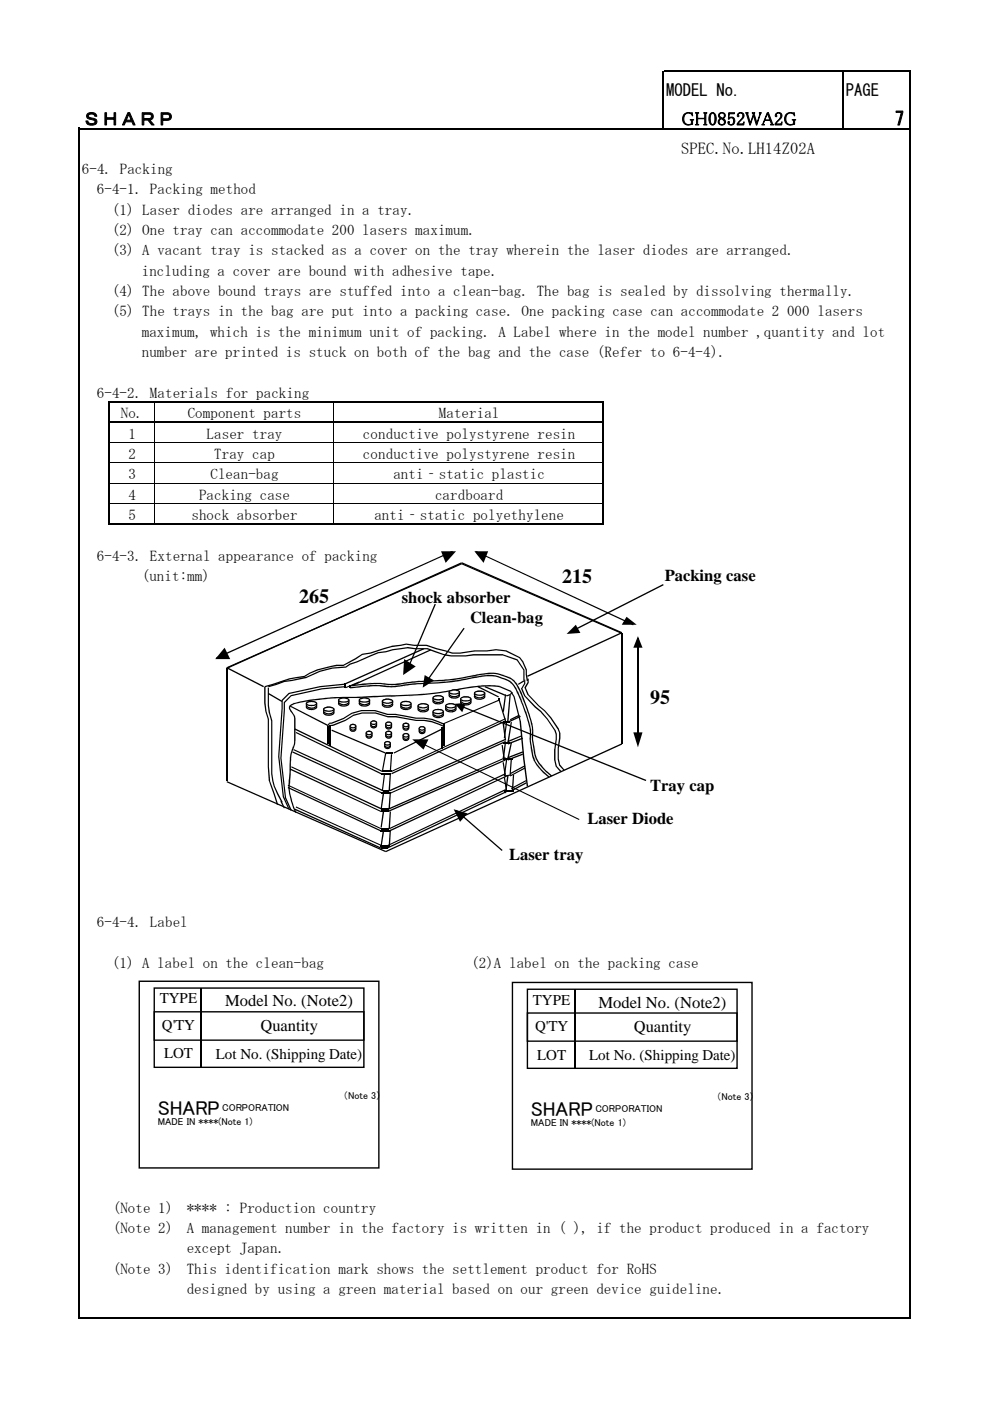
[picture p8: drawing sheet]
<svg xmlns="http://www.w3.org/2000/svg" width="210mm" height="297mm" viewBox="0 0 210 297" stroke-linecap="round" stroke-linejoin="round" font-family="sans-serif">
<path d="M23.3 93.8h104.4M23.3 98.1h104.4M32.7 85.3v4M32.7 89.6v21.3M70.8 85.3v4M70.8 89.6v21.3M23.3 102.4h104.4M23.3 106.7h104.4" fill="none" stroke="#000" stroke-width=".21"/>
<path d="M140.6 15v12.4M140.8 15.2h52.2M178.7 15.3v12.1M192.9 15.3v264.3M16.8 27.1v252.5M16.9 27.3h176.1M23.1 85v26.2M23.3 85.1h104.8M23.3 89.4h104.8M127.9 85.3v25.9M23.3 111h104.8M16.9 279.4h176.1" fill="none" stroke="#000" stroke-width=".34"/>
<g fill="#000">
<path d="M45.8 139.4l50.1-22.6 .1 .2-50 22.6zM48 141.5l49.8-22.1 .2 .2-49.9 22.1zM48 141.6l49.8-22.4 .2 .3-49.9 22.3zM98 119.4l33.7 14.7-.2 .2-33.7-14.7zM98 119.2l33.9 14.8-.1 .3-33.9-14.8zM100.9 116.8l33.4 15.5-.1 .3-33.4-15.6zM72.9 144.9l16.9-7.5 .1 .3-16.8 7.5zM74.7 145.2l16.6-7.5 .1 .2-16.6 7.6zM92.2 128l.2 .1-5.4 12.7-.2-.1zM98.3 133.1l.2 .2-8.5 12.1-.3-.2zM111.8 143.3l20-9.3 .1 .3-20 9.2zM121 133.8l19.6-10 .1 .3-19.5 9.9z"/>
<path d="M48.4 141.6l7.6 3.9-.2 .2-7.5-3.9zM56.1 145.5l5.2-1.7 3.1-.5 1.2-.7a16.4 16.4 0 0 1 7.2-1.7l4-2.3 1.7-.3 2.8-.9a10.5 10.5 0 0 1 3.6-.7l1.2-.3a14.6 14.6 0 0 0 4.3 .3l5.5 1.6h1.6l3.1-.4h2.7a8.2 8.2 0 0 1 4 0l3 1.5a6 6 0 0 1 1.4 2.6l.3 2.4h-.3l-.2-2.4-.7-1.5-.7-1-2.8-1.4-2.1-.2-1.9 .2h-2.7l-3 .5a5.1 5.1 0 0 1-3.2-.5l-4-1.2h-2.6l-1.7-.2a28.9 28.9 0 0 0-7.6 1.9l-1.6 .2-1.4 1-2.7 1.4h-1.4l-1.2 .2-2.8 .8-1.7 .6a4.1 4.1 0 0 1-2.9 1l-1.4 .3-5.2 1.6zM56 145.6h.3v3.4l.2 1.8 .5 1.6v10.2l.2 2.9 1.8 5.1h-.3l-1.7-5-.2-3v-10.1a16.2 16.2 0 0 1-.8-6.9zM56.9 145.5l1.6-.5a7.5 7.5 0 0 1 3.3-.9l3.1-.6 2.9-1.3a15.7 15.7 0 0 1 5.5-.9l.9-.6 1.4-.5 2.9-1.3a6.6 6.6 0 0 1 3.3-.9 15.4 15.4 0 0 1 4.6-.8l1.7 .2a6.2 6.2 0 0 1 4.3 .6l1.9 .7 1.3 .2h3.1l1.7-.2h2.6a10.4 10.4 0 0 1 6.7 1.1l1.5 2.2v2.3h-.2v-2.1l-1.4-2.2-3.1-1.1-6.1 .1a14.8 14.8 0 0 1-6.3-.1l-3.5-1.2h-2.6l-1.6-.2-6.2 1-4.5 2-1.4 .4-.9 .7-3 .2-2.5 .7a16.2 16.2 0 0 1-7.7 2.1l-3.3 1.1zM56.8 145.8h.2v3.8l.7 3.2v11.2l.5 2.5 1.7 3.6-.2 .1-1.7-3.5a11.7 11.7 0 0 1-.5-4.1v-9.7a16.7 16.7 0 0 1-.7-7.1zM56.9 146.9l3 1.7-.2 .2-2.9-1.6zM61.6 149.6l8 4.1-.1 .3-8-4.2zM62.1 159.3l19 8.8-.1 .2-19-8.7zM62.3 158.8l19.1 8.8-.2 .2-19-8.8zM62.6 154.4l18.5 9-.1 .3-18.6-9zM62.8 155.2l18.1 8.7-.1 .3-18.1-8.8zM69.8 153.2h.5l2.6-1.1a8.9 8.9 0 0 1 9.3-.8h1.7l4.3 .8a10.7 10.7 0 0 1 6.1 1.4l-.1 .2-2.6-1-1.7-.3h-1.7l-4.3-.8a7.8 7.8 0 0 1-4.4-.8h-2.9l-1.9 .5a12.6 12.6 0 0 1-4.3 2.2h-.6z"/>
<path d="M74.2 145.7l1.5-.2a28.5 28.5 0 0 1 7.7 0l1.2-.2a57.2 57.2 0 0 1 9.3-.7l2.9-.4 3.3-.6a10.8 10.8 0 0 1 7.3 .4 4.7 4.7 0 0 1 2.6 3 29.7 29.7 0 0 1 2.6 8.4l.1 2.5a7.5 7.5 0 0 0 2.6 5.7l1.2 1.1-.1 .2a8.4 8.4 0 0 1-4-7l-.1-.7a11.5 11.5 0 0 0-1.1-6.3l-1.5-3.8a4.7 4.7 0 0 0-3.7-3.3 11.2 11.2 0 0 0-5.9 0 68.5 68.5 0 0 1-12.8 1.4 20.9 20.9 0 0 1-6.7 .3l-3.4 .1-2.9 .4zM74.5 145.2l1.4-.1a25.7 25.7 0 0 1 7.3-.1l1.7-.1a57.2 57.2 0 0 1 9.3-.8l2.9-.3 3.4-.7a10.1 10.1 0 0 1 8 .7l.1 .1a9.6 9.6 0 0 1 2.7 4.8l.8 2.2a12.4 12.4 0 0 1 1 6.2l.1 .4a8.2 8.2 0 0 0 3.9 6.9l-.2 .2a8.2 8.2 0 0 1-3.9-6.5l-.2-1.3a11 11 0 0 0-1-5.8l-2-5.2a4.3 4.3 0 0 0-3.4-2.5 10 10 0 0 0-5.4 0 64.3 64.3 0 0 1-12.9 1.4h-.5a23.2 23.2 0 0 1-5.9 .5l-2.3-.2-4.9 .5zM88.2 156.9l34.7 16.8-.1 .2-34.7-16.8zM101.4 145.5l4.4 2.2-.1 .2-4.4-2.2zM102.8 145.5l4.7 1.9-.1 .3-4.7-2zM94.2 153.2l11.5-4.8 .1 .2-11.5 4.9zM106 145.5l2.3 .9 .8 1.3 1.3 5.2 .8 8 .8 5.8h-.3l-.8-5.8-.7-8-1.3-5.1-.7-1.2-2.3-.9zM83 163.9l24.1-11.2 .1 .3-24.1 11.2zM83 163.4l24.1-11.1 .1 .2-24.1 11.2zM82.7 168.1l24.4-11 .1 .3-24.4 10.9zM82.5 167.6l24.6-11 .1 .3-24.6 10.9zM107.6 157.6l3.2-1.2 .1 .2-3.2 1.3z"/>
<path d="M107.6 153l2.7-1.2 .1 .2-2.7 1.2zM108.5 146.7l.3 .2-.6 .5-.1-.2zM109.8 145l1.2-.8 .2 .3-1.3 .7zM111.1 144.1h.3v.9l-.7 1.1v-.1l.6 1.4 2.3 2.4a15.2 15.2 0 0 1 4.1 4.9h.1a3.2 3.2 0 0 1 .3 2l-.3 2.1v2.4l.2 1.2 1 1-.2 .3a2.94 2.94 0 0 1-1.3-2.5 13.5 13.5 0 0 1 .3-4.5v-1l-.3-.8-1.5-2.4-1.3-1.5-1.3-1-2.3-2.4-.6-1.6 .6-1.1zM111.8 143.9h.3v.9l-.6 1.1v-.1l.6 1.4 2.2 2.4a14 14 0 0 1 4.5 5.8v1.1l-.3 2.1v2.4l.3 1.2 .9 1-.2 .2a2.98 2.98 0 0 1-1.3-2.4v-2.4l.4-3.2-.4-.8-1.5-2.3-1.3-1.5-1.3-1.1-2.3-2.3-.6-1.6 .6-1.1zM81.7 180.4l50.1-22.8 .1 .3-50.1 22.8zM48.1 165.6l33.7 14.8-.1 .3-33.7-14.8zM59.4 169.9l.3-.1 .7 1.5-.2 .1zM61.1 166.4l19.8 9.2-.1 .2-19.8-9.2zM61.1 166.8l19.8 9.3-.1 .2-19.8-9.2zM59.7 148.4l1.6-1.5 6.6-1.4 5.1-.6v.3l-5.1 .5-6.5 1.4-1.5 1.5v1.6l-.7 10.2 1 8.5 1.2 2.6-.2 .1-1.3-2.6-.9-8.6zM61.6 162.9l19.3 9.1-.1 .2-19.3-9z"/>
<path d="M60.2 148.8l1.5-1.4 6.5-1.5 5-.4 .1 .2-5.1 .5-6.4 1.4-1.4 1.5v-.2l-.7 11.8 1 8.5 1.1 2.5-.2 .2-1.2-2.7-1-8.5zM61.8 162.5l19.3 8.9-.1 .3-19.3-9zM62.6 171.4l18.3 8.3-.1 .3-18.4-8.3zM61.3 149.6l.5-.3a44.6 44.6 0 0 1 13.2-1.6l3.6-.1a111.7 111.7 0 0 0 16.5-1.2 35.4 35.4 0 0 1 10.4-1l.5 .1v.2a29.4 29.4 0 0 0-10.2 .9 85.7 85.7 0 0 1-15.6 1.2l-4.2 .2a52.4 52.4 0 0 0-13.9 1.4l-.6 .5v.3l.3 .5a3.8 3.8 0 0 1 .9 3.4 11.7 11.7 0 0 1-.9 6l-.2 4.2a12.1 12.1 0 0 0 1.3 8h-.3a13.2 13.2 0 0 1-1.2-8.5v-.9a10 10 0 0 1 .9-5.2l.1-5.6-.3-.5a2.25 2.25 0 0 1-.8-1.5zM62.8 171l18.3 8.2-.1 .3-18.3-8.3zM81.2 176.1l.2 .1-.5 3.2-.2-.1zM81.2 172l.2 .1-.5 3.4-.2-.1zM81.2 168.1l.2 .1-.5 3.4-.2-.1zM81.4 164h.3l-.5 3.7h-.3zM82.6 175.9h.3l-.2 3.7h-.3zM82.6 172l.3 .1-.2 3.6h-.3zM82.6 167.9h.3l-.2 3.4h-.3z"/>
<path d="M82.6 164h.3l-.2 3.7h-.3zM96.8 171.7l9.8 8.5-.2 .2-9.8-8.5zM82 179.7l25.1-11.9 .1 .3-25.1 11.9zM82.2 171.9l24.9-10.9 .1 .2-24.9 11zM82.5 175.6l24.6-11.7 .1 .3-24.6 11.6zM82 179.2l25.1-11.9 .1 .3-25.1 11.9zM82.2 171.4l24.9-10.9 .1 .2-24.9 11zM82.5 176.1l24.9-11.7 .1 .2-24.9 11.7zM107.6 160.5l3.2-1.2 .1 .3-3.2 1.2zM108.1 164.4l3.2-1.7 .1 .2-3.2 1.7zM108.3 167.6l3.2-1.7 .1 .2-3.1 1.7z"/>
<path d="M98.1 149.7l38.9 15.7-.1 .2-38.9-15.6zM96.4 149.2l2.4-.2-.8 2z"/>
<path d="M108.5 208.2h51.1v39.8h-51.1zM108.8 208.3v39.6l-.2-.2h50.8l-.1 .2v-39.6l.1 .1h-50.8z"/>
<path d="M111.7 209.6h44.7v17.1h-44.7zM111.8 209.9l.2-.2v16.8l-.2-.1h44.5l-.2 .1v-16.8l.2 .2z"/>
<path d="M111.7 214.6h44.7v6.3h-44.7zM111.8 214.9l.2-.1v5.9l-.2-.1h44.5l-.2 .1v-5.9l.2 .1z"/>
</g>
<path d="M131.8 134.4v23.3M121.9 209.7v16.8" fill="none" stroke="#000" stroke-width=".3"/>
<g fill="#000">
<path d="M93.5 116.9h3.2l-2.2 2.4zM100.6 116.9h2.9l-1 2.4zM47.6 137.3l1.2 2.4h-3.2zM120.1 134.4l2-1.9 1 1.7zM132.8 130.8l2.2 1.7h-3.2zM135.3 134.9l.9 2.4h-1.9zM85.7 139.7l2.4 1.6-2.6 1.8zM87.4 156.8h3.4l-1 2.1zM90 143.1l2 1.2-2.4 1.5zM134.3 155.3h1.9l-.9 3.2zM96.2 171.6l2.9 .9-1.6 1.7z"/>
<path d="M73.1 144.9h.3v.9h-.3z" fill-rule="evenodd"/>
<path d="M80.6 176.1h1.9v.2h-1.9z" fill-rule="evenodd"/>
<path d="M80.6 179.2h1.7v.3h-1.7z" fill-rule="evenodd"/>
<path d="M80.8 179.7h1.5v.3h-1.5z" fill-rule="evenodd"/>
<path d="M80.8 171.9h1.7v.3h-1.7z" fill-rule="evenodd"/>
<path d="M80.8 175.6h1.7v.3h-1.7z" fill-rule="evenodd"/>
<path d="M80.8 171.4h1.7v.3h-1.7z" fill-rule="evenodd"/>
<path d="M80.8 168h2v.3h-2z" fill-rule="evenodd"/>
<path d="M80.8 163.9h2v.3h-2z" fill-rule="evenodd"/>
<path d="M81.1 163.4h1.9v.3h-1.9z" fill-rule="evenodd"/>
<path d="M81.3 167.6h1.2v.2h-1.2z" fill-rule="evenodd"/>
</g>
<path d="M135.3 135.4v22.1M48.1 141.7v23.8M69.6 154.1v3.6M94.2 153.3v4.9" fill="none" stroke="#000" stroke-width=".25"/>
<path d="M91.9 151.3a1.45 1.45 0 0 1 2.1 .3 1.28 1.28 0 0 1-2.2 0z" fill-rule="evenodd" fill="#fff"/>
<path d="M91.8 151.3a1.44 1.44 0 0 1 2.3 .3 1.52 1.52 0 0 1-2.4 .2zM92.1 151.3l-.2 .3 .3 .2a1.7 1.7 0 0 0 1.4 0l.3-.2-.3-.3a1.7 1.7 0 0 0-1.4 0z" fill="#000"/>
<path d="M91.9 150.9a1.28 1.28 0 0 1 2.1 .2 1.17 1.17 0 0 1-1.1 .7 1.17 1.17 0 0 1-1.1-.7z" fill-rule="evenodd" fill="#fff"/>
<path d="M91.9 150.6a1.29 1.29 0 0 1 1.3-.3 1.29 1.29 0 0 1 .9 1 1.38 1.38 0 0 1-1.3 .7 1.38 1.38 0 0 1-1.1-.9zM92 150.9l.1 .6 .6 .2h.6l.6-.4-.2-.5-.6-.2-.8 .1z" fill="#000"/>
<path d="M91.9 150.7l1-.2a.97 .97 0 0 1 1.1 .4 1.59 1.59 0 0 1-2.2 0z" fill-rule="evenodd" fill="#fff"/>
<g fill="#000">
<path d="M81.7 159.6l.2 .1-.7 3.9-.3-.1zM70.4 154.7l11.4 4.9-.1 .2-11.4-4.9zM82.9 159.9h.2l-.2 3.7-.3-.1zM83.4 159.6l10.3-5.2 .1 .3-10.2 5.1zM106.6 153.4l.2-.1 .5 3.7h-.2zM105.6 148h.2l1.5 4.8-.2 .1zM107.1 147.2l.2 .1-.5 3.6h-.2zM107.1 157.2l.2 .1-.5 3.6h-.2zM107.3 152.9h.3l-.5 3.6h-.3zM107.4 147.4l.7-.2 .1 .2-.7 .3zM107.6 157.1l2.9-1.2 .2 .2-3 1.3zM108.3 153.1h.2l-.7 4.6h-.3z"/>
<path d="M108 147.3h.3l-.5 5.6h-.3zM108.1 152.5l2-1 .1 .3-2 .9zM106.3 158l.3-.1 .5 3.2-.3 .1zM106.6 161.6h.2l.5 3.2h-.2zM106.8 164.8h.3l.5 3.1h-.3zM107.3 160.9h.3l-.5 3.6h-.3zM107.5 164.5h.3l-.5 3.7-.2-.1zM107.6 161l3.2-1.2 .1 .2-3.2 1.2zM108.3 157.4l.2 .1-.7 3.4h-.3zM108.1 163.9l3.2-1.7 .1 .3-3.2 1.7zM108.3 160.9h.2l-.2 3.4h-.3zM107.1 164.4l1.3-.2v.2l-1.2 .2z"/>
<path d="M108.3 167.1l3.2-1.7 .1 .2-3.1 1.7zM108.8 164.3h.2l-.2 3.4h-.3z"/>
<path d="M91.8 150.6a1.66 1.66 0 0 1 2.3 .2v.2a1.75 1.75 0 0 1-2.4 0zM91.9 150.8l.3 .2 .7 .2 1-.3-.6-.3h-.8z"/>
</g>
<g fill="#000">
<path d="M81.8 159.6h1.5v.2h-1.5z" fill-rule="evenodd"/>
<path d="M106.7 153h1.5v.2h-1.5z" fill-rule="evenodd"/>
<path d="M106.7 157.4h1.5v.2h-1.5z" fill-rule="evenodd"/>
<path d="M106.7 160.7h2v.3h-2z" fill-rule="evenodd"/>
<path d="M106.9 167.6h2v.2h-2z" fill-rule="evenodd"/>
</g>
<circle cx="82.1" cy="158.2" r=".56" fill="#fff"/>
<path d="M81.5 157.9h.1a.67 .67 0 0 1 1.1-.2 .67 .67 0 0 1-.3 1.1l-.8-.1-.2-.5zM81.9 157.9l-.2 .3 .1 .3 .4 .1 .4-.2-.1-.5z" fill="#000"/>
<circle cx="82.2" cy="157.8" r=".62" fill="#fff"/>
<path d="M81.4 157.9a.75 .75 0 0 1 1.5 0 .75 .75 0 0 1-1.5 0zM81.7 157.8a.48 .48 0 0 0 .9 0 .48 .48 0 0 0-.9 0z" fill="#000"/>
<path d="M81.6 157.4a.73 .73 0 0 1 1.2 .2 .73 .73 0 0 1-1.3 0z" fill-rule="evenodd" fill="#fff"/>
<path d="M81.5 157.4l.6-.3 .6 .1a.43 .43 0 0 1-.1 .8l-.4 .1-.5-.1-.3-.4zM81.8 157.4l-.1 .2 .3 .2 .6-.2-.2-.2z" fill="#000"/>
<circle cx="74.8" cy="154.6" r=".56" fill="#fff"/>
<path d="M74.3 154.1a.7 .7 0 0 1 1-.1 .7 .7 0 0 1 .1 .9 .88 .88 0 0 1-1 .2l-.3-.5zM74.4 154.3v.4l.2 .2h.5l.2-.3-.2-.3z" fill="#000"/>
<circle cx="74.8" cy="154.2" r=".62" fill="#fff"/>
<path d="M74.1 154.2a.76 .76 0 0 1 1.5 0 .76 .76 0 0 1-1.5 0zM74.4 154.2a.47 .47 0 0 0 .9 0 .47 .47 0 0 0-.9 0z" fill="#000"/>
<path d="M74.3 153.8a.73 .73 0 0 1 1.1 .2 .73 .73 0 0 1-1.2 0z" fill-rule="evenodd" fill="#fff"/>
<path d="M74.2 153.7l.6-.2 .5 .1a.41 .41 0 0 1 .3 .4 .41 .41 0 0 1-.3 .3l-.5 .2-.5-.2-.2-.3zM74.5 153.8l-.2 .2 .3 .2h.5l.2-.2-.2-.2z" fill="#000"/>
<path d="M81.9 155.8a.58 .58 0 0 1 .7-.2 .58 .58 0 0 1 .3 .7 .59 .59 0 0 1-.7 .2 .59 .59 0 0 1-.3-.7z" fill-rule="evenodd" fill="#fff"/>
<path d="M81.8 155.7a.71 .71 0 0 1 1-.3 .71 .71 0 0 1 .2 1 .71 .71 0 0 1-.9 .2 .71 .71 0 0 1-.3-.9zM82 155.8l-.1 .3 .2 .2h.6l.2-.2-.1-.2-.3-.2z" fill="#000"/>
<circle cx="82.4" cy="155.7" r=".61" fill="#fff"/>
<path d="M81.7 155.7a.74 .74 0 0 1 1.4 0 .74 .74 0 0 1-1.4 0zM81.9 155.7a.5 .5 0 0 0 1 0 .5 .5 0 0 0-1 0z" fill="#000"/>
<path d="M81.9 155.2l.2-.1a.69 .69 0 0 1 .9 .3 .68 .68 0 0 1-.6 .4 .68 .68 0 0 1-.6-.4z" fill-rule="evenodd" fill="#fff"/>
<path d="M81.7 155.2l.4-.3h.6l.4 .3v.3l-.2 .3-.8 .1-.4-.3zM82 155.3v.2l.4 .2 .5-.3-.3-.2z" fill="#000"/>
<path d="M85.5 156.3a.57 .57 0 0 1 .8-.3 .57 .57 0 0 1 .3 .7 .57 .57 0 0 1-.7 .3 .57 .57 0 0 1-.4-.7z" fill-rule="evenodd" fill="#fff"/>
<path d="M85.5 156.1l.4-.2a.66 .66 0 0 1 .9 .8 .66 .66 0 0 1-1.1 .3l-.4-.5zM85.6 156.3v.3l.3 .2h.4l.2-.2v-.2l-.3-.2z" fill="#000"/>
<circle cx="86.1" cy="156.1" r=".6" fill="#fff"/>
<path d="M85.3 156.1a.75 .75 0 0 1 1.5 0 .75 .75 0 0 1-1.5 0zM85.6 156.1a.5 .5 0 0 0 1 0 .5 .5 0 0 0-1 0z" fill="#000"/>
<path d="M85.5 155.7a.71 .71 0 0 1 1.2 .2 .69 .69 0 0 1-1.2 0z" fill-rule="evenodd" fill="#fff"/>
<path d="M85.4 155.7l.7-.3 .4 .1a.39 .39 0 0 1 .3 .4 .39 .39 0 0 1-.3 .4h-.9l-.3-.3zM85.6 155.8l.3 .3 .6-.1v-.2l-.4-.1z" fill="#000"/>
<path d="M77.7 155.8a.59 .59 0 0 1 .8-.2 .59 .59 0 0 1 .3 .7 .59 .59 0 0 1-.8 .2 .59 .59 0 0 1-.3-.7z" fill-rule="evenodd" fill="#fff"/>
<path d="M77.6 155.7a.71 .71 0 0 1 1-.3 .71 .71 0 0 1 .3 1 .71 .71 0 0 1-1 .2 .71 .71 0 0 1-.3-.9zM77.9 155.8l-.1 .3 .2 .2h.5l.2-.2v-.2l-.3-.2z" fill="#000"/>
<circle cx="78.2" cy="155.7" r=".6" fill="#fff"/>
<path d="M77.5 155.7a.75 .75 0 0 1 1.5 0 .75 .75 0 0 1-1.5 0zM77.8 155.7a.49 .49 0 0 0 .9 0 .49 .49 0 0 0-.9 0z" fill="#000"/>
<path d="M77.7 155.2l.2-.1a.72 .72 0 0 1 1 .3 .68 .68 0 0 1-.6 .4 .68 .68 0 0 1-.7-.4z" fill-rule="evenodd" fill="#fff"/>
<path d="M77.6 155.2l.4-.3h.5l.5 .3v.3l-.2 .3-.8 .1-.4-.3zM77.8 155.4v.1l.4 .2 .5-.3-.2-.2h-.5z" fill="#000"/>
<circle cx="89.4" cy="155" r=".56" fill="#fff"/>
<path d="M88.9 154.7a.68 .68 0 0 1 1-.2 .68 .68 0 0 1-.1 1.1 .67 .67 0 0 1-.8-.1 .67 .67 0 0 1-.2-.7zM89 154.9l.2 .5h.5l.3-.2-.1-.3-.3-.2z" fill="#000"/>
<circle cx="89.5" cy="154.7" r=".61" fill="#fff"/>
<path d="M88.7 154.7a.75 .75 0 0 1 1.5 0 .75 .75 0 0 1-1.5 0zM89 154.7a.5 .5 0 0 0 1 0 .5 .5 0 0 0-1 0z" fill="#000"/>
<path d="M88.9 154.2l.3-.1a.67 .67 0 0 1 .9 .3 .68 .68 0 0 1-.6 .4 .68 .68 0 0 1-.6-.4z" fill-rule="evenodd" fill="#fff"/>
<path d="M88.8 154.2l.4-.2 .8 .1a.41 .41 0 0 1 .2 .3 .41 .41 0 0 1-.2 .4l-.5 .1-.6-.1-.2-.3zM89 154.3l.1 .3 .4 .1 .5-.2-.3-.3z" fill="#000"/>
<path d="M78.7 153.6a.58 .58 0 0 1 .7-.2 .58 .58 0 0 1 .4 .7 .58 .58 0 0 1-.8 .2 .58 .58 0 0 1-.3-.7z" fill-rule="evenodd" fill="#fff"/>
<path d="M78.6 153.5a.71 .71 0 0 1 1-.2 .71 .71 0 0 1 .2 1 .74 .74 0 0 1-.9 .1 .74 .74 0 0 1-.4-.8zM78.8 153.8a.42 .42 0 0 0 .8 0 .42 .42 0 0 0-.8 0z" fill="#000"/>
<circle cx="79.2" cy="153.5" r=".61" fill="#fff"/>
<path d="M78.5 153.5a.75 .75 0 0 1 1.5 0 .75 .75 0 0 1-1.5 0zM78.8 153.5a.47 .47 0 0 0 .9 0 .47 .47 0 0 0-.9 0z" fill="#000"/>
<path d="M78.7 153.1a.73 .73 0 0 1 1.1 .1 .73 .73 0 0 1-1.2 0z" fill-rule="evenodd" fill="#fff"/>
<path d="M78.6 152.9l.6-.2 .6 .2a.41 .41 0 0 1-.1 .7l-.7 .1-.3-.1a.38 .38 0 0 1-.2-.3 .38 .38 0 0 1 .1-.4zM78.8 153.1l-.1 .2 .3 .2 .7-.2-.1-.2-.4-.1z" fill="#000"/>
<path d="M81.9 153.8a.58 .58 0 0 1 .7-.2 .58 .58 0 0 1 .3 .7 .59 .59 0 0 1-.7 .2 .59 .59 0 0 1-.3-.7z" fill-rule="evenodd" fill="#fff"/>
<path d="M81.8 153.7a.7 .7 0 0 1 1-.2 .7 .7 0 0 1 .1 1 .7 .7 0 0 1-.9 .1 .7 .7 0 0 1-.2-.9zM82 153.8l-.1 .3 .2 .3h.6l.2-.2-.1-.3-.3-.2z" fill="#000"/>
<circle cx="82.4" cy="153.7" r=".61" fill="#fff"/>
<path d="M81.7 153.7a.74 .74 0 0 1 1.4 0 .74 .74 0 0 1-1.4 0zM81.9 153.7a.5 .5 0 0 0 1 0 .5 .5 0 0 0-1 0z" fill="#000"/>
<path d="M81.9 153.3a.78 .78 0 0 1 1.1 .2 .68 .68 0 0 1-.6 .3 .68 .68 0 0 1-.6-.3z" fill-rule="evenodd" fill="#fff"/>
<path d="M81.8 153.2l.9-.2 .3 .2 .1 .4-.2 .2-.8 .1-.4-.3zM82 153.4v.2l.4 .1 .5-.2-.3-.3z" fill="#000"/>
<circle cx="86" cy="154.3" r=".55" fill="#fff"/>
<path d="M85.4 154.1a.7 .7 0 0 1 1-.3 .7 .7 0 0 1 .1 1.1 .72 .72 0 0 1-.9-.1 .72 .72 0 0 1-.2-.7zM85.6 154.1v.4l.3 .2 .6-.3v-.3l-.3-.1z" fill="#000"/>
<circle cx="86.1" cy="153.9" r=".61" fill="#fff"/>
<path d="M85.3 154a.75 .75 0 0 1 1.5 0 .75 .75 0 0 1-1.5 0zM85.6 154a.48 .48 0 0 0 .9 0 .48 .48 0 0 0-.9 0z" fill="#000"/>
<path d="M85.5 153.5a.71 .71 0 0 1 1.2 .2 .65 .65 0 0 1-.6 .4 .65 .65 0 0 1-.6-.4z" fill-rule="evenodd" fill="#fff"/>
<path d="M85.4 153.5l.7-.3 .5 .1a.4 .4 0 0 1 .2 .4 .4 .4 0 0 1-.3 .4l-.4 .1-.5-.1-.3-.3zM85.6 153.6v.2l.3 .1 .6-.1v-.2l-.2-.1z" fill="#000"/>
<path d="M94.6 150.1a1.44 1.44 0 0 1 2.1 .3 1.38 1.38 0 0 1-2.2 0z" fill-rule="evenodd" fill="#fff"/>
<path d="M94.6 149.9a1.51 1.51 0 0 1 2.2 .4 1.05 1.05 0 0 1-1.4 .7l-.7-.1a.53 .53 0 0 1-.2-.9zM94.7 150.2l-.1 .1 .1 .2a1.54 1.54 0 0 0 1.7 0l.2-.2-.3-.2a1.57 1.57 0 0 0-1.6 .1z" fill="#000"/>
<path d="M94.6 149.7a1.28 1.28 0 0 1 2.1 .2 1.23 1.23 0 0 1-1.1 .7 1.23 1.23 0 0 1-1.1-.7z" fill-rule="evenodd" fill="#fff"/>
<path d="M94.6 149.4a1.32 1.32 0 0 1 2.2 .7 1.36 1.36 0 0 1-1.3 .7 1.36 1.36 0 0 1-1.1-.9zM94.7 149.6v.5l.7 .4 .7-.1 .5-.4-.2-.4-.6-.2h-.8z" fill="#000"/>
<path d="M94.6 149.5l1-.3a1.04 1.04 0 0 1 1.1 .4 1.64 1.64 0 0 1-2.2 0z" fill-rule="evenodd" fill="#fff"/>
<path d="M94.5 149.4a2.02 2.02 0 0 1 2.3 .1v.1a1.64 1.64 0 0 1-2.4 0zM94.6 149.6l.8 .3 1.2-.2-.8-.3h-.8z" fill="#000"/>
<path d="M97.8 148.7a1.5 1.5 0 0 1 2.1 .2 1.32 1.32 0 0 1-2.2 0z" fill-rule="evenodd" fill="#fff"/>
<path d="M97.6 148.6a1.46 1.46 0 0 1 2.4 .3 1.45 1.45 0 0 1-2.3 .3l-.2-.2zM97.9 148.7l-.1 .2 .2 .3 1.1 .1 .6-.3v-.2l-.2-.2a1.61 1.61 0 0 0-1.5 0z" fill="#000"/>
<path d="M97.8 148.2a1.27 1.27 0 0 1 2.1 .3 1.2 1.2 0 0 1-1.1 .7 1.2 1.2 0 0 1-1.1-.7z" fill-rule="evenodd" fill="#fff"/>
<path d="M97.8 148a1.37 1.37 0 0 1 2.2 .5l-.1 .2a1.35 1.35 0 0 1-1.2 .6 1.35 1.35 0 0 1-1.2-.8zM97.9 148.2l-.1 .5 .5 .3h.8l.6-.5-.1-.3-.6-.3z" fill="#000"/>
<path d="M97.8 148l1-.3a1.12 1.12 0 0 1 1.1 .5 1.64 1.64 0 0 1-2.2 0z" fill-rule="evenodd" fill="#fff"/>
<path d="M97.7 147.9a1.59 1.59 0 0 1 2.3 .3l-.1 .1a1.69 1.69 0 0 1-2.4-.1zM97.8 148.1l.1 .2 .4 .2h.8l.6-.3-.5-.3z" fill="#000"/>
<path d="M100.7 147.4a1.5 1.5 0 0 1 2.1 .3 1.32 1.32 0 0 1-2.2 0z" fill-rule="evenodd" fill="#fff"/>
<path d="M100.6 147.4a1.46 1.46 0 0 1 2.3 .3v.1a1.51 1.51 0 0 1-2.4-.1zM100.9 147.4l-.2 .2 .1 .3a1.54 1.54 0 0 0 1.7 0l.2-.2-.2-.2a1.54 1.54 0 0 0-1.7 0z" fill="#000"/>
<path d="M100.7 147a1.32 1.32 0 0 1 2.1 .2 1.2 1.2 0 0 1-1.1 .8 1.2 1.2 0 0 1-1.1-.8z" fill-rule="evenodd" fill="#fff"/>
<path d="M100.7 146.8a1.28 1.28 0 0 1 1.3-.4 1.28 1.28 0 0 1 .9 1 1.35 1.35 0 0 1-1.3 .7 1.35 1.35 0 0 1-1.1-.9zM101 146.9l-.3 .4 .4 .4 1 .1 .6-.4-.1-.3-.5-.4h-.6z" fill="#000"/>
<path d="M100.7 146.8l1-.2a1.04 1.04 0 0 1 1.1 .4 1.64 1.64 0 0 1-2.2 0z" fill-rule="evenodd" fill="#fff"/>
<path d="M100.6 146.7a1.72 1.72 0 0 1 2.3 .2v.1a1.64 1.64 0 0 1-2.4 0zM100.8 146.9v.2l.7 .2 .8-.1 .4-.2a1.81 1.81 0 0 0-1.9-.1z" fill="#000"/>
<path d="M88.7 150.1a1.44 1.44 0 0 1 2.1 .3 1.38 1.38 0 0 1-2.2 0z" fill-rule="evenodd" fill="#fff"/>
<path d="M88.6 150a1.49 1.49 0 0 1 2.4 .4 1.47 1.47 0 0 1-2.5 .1zM88.9 150.1l-.1 .4 .2 .1a1.7 1.7 0 0 0 1.5 0l.2-.2-.2-.3a1.7 1.7 0 0 0-1.5 0z" fill="#000"/>
<path d="M88.7 149.7a1.29 1.29 0 0 1 2.1 .2 1.23 1.23 0 0 1-1.1 .7 1.23 1.23 0 0 1-1.1-.7z" fill-rule="evenodd" fill="#fff"/>
<path d="M88.9 149.3a1.35 1.35 0 0 1 2.1 .6l-.1 .2a1.38 1.38 0 0 1-2.4-.2zM88.9 149.6l-.1 .6 .5 .3 1-.1 .4-.4-.1-.4-.6-.2z" fill="#000"/>
<path d="M88.7 149.5l1-.3a1.04 1.04 0 0 1 1.1 .4 1.64 1.64 0 0 1-2.2 0z" fill-rule="evenodd" fill="#fff"/>
<path d="M88.6 149.4a1.8 1.8 0 0 1 2.4 .2v.1a1.7 1.7 0 0 1-2.5-.1zM88.9 149.5v.3l.6 .1h.6l.6-.3-.7-.2z" fill="#000"/>
<path d="M85.1 149.6a1.5 1.5 0 0 1 2.1 .3 1.32 1.32 0 0 1-2.2 0z" fill-rule="evenodd" fill="#fff"/>
<path d="M84.9 149.6a1.76 1.76 0 0 1 2.4 .1v.3a1.54 1.54 0 0 1-2.5-.1zM85.2 149.6l-.1 .3 .2 .3 1 .1 .7-.3v-.3l-.2-.1a1.61 1.61 0 0 0-1.5 0z" fill="#000"/>
<path d="M85.1 149.2a1.27 1.27 0 0 1 2.1 .2 1.2 1.2 0 0 1-1.1 .8 1.2 1.2 0 0 1-1.1-.8z" fill-rule="evenodd" fill="#fff"/>
<path d="M85.1 148.9a1.51 1.51 0 0 1 2.2 .4v.1a1.29 1.29 0 0 1-1.9 .8l-.2-.2a.63 .63 0 0 1-.1-1.1zM85.2 149.1l-.1 .3 .1 .3 .7 .3h.5l.6-.5-.1-.4-.4-.2-.4-.1z" fill="#000"/>
<path d="M85.1 149l1-.3a1.12 1.12 0 0 1 1.1 .4 1.64 1.64 0 0 1-2.2 0z" fill-rule="evenodd" fill="#fff"/>
<path d="M85 148.9a1.59 1.59 0 0 1 2.3 .3v.1a1.74 1.74 0 0 1-2.5-.1zM85.1 149.1l.8 .3a1.2 1.2 0 0 0 1.1-.3l-.9-.3z" fill="#000"/>
<path d="M81.2 149.2a1.44 1.44 0 0 1 2.1 .2 1.38 1.38 0 0 1-2.2 0z" fill-rule="evenodd" fill="#fff"/>
<path d="M81 149.1a1.48 1.48 0 0 1 2.4 .3 1.54 1.54 0 0 1-2.5 .1zM81.3 149.1l-.1 .4 .2 .1a1.61 1.61 0 0 0 1.5 0l.2-.2-.2-.3a1.57 1.57 0 0 0-1.6 .1z" fill="#000"/>
<path d="M81.2 148.7a1.29 1.29 0 0 1 2.1 .3 1.23 1.23 0 0 1-1.1 .6 1.23 1.23 0 0 1-1.1-.6z" fill-rule="evenodd" fill="#fff"/>
<path d="M81.2 148.5a1.33 1.33 0 0 1 2.2 .5 1.33 1.33 0 0 1-1.2 .8 1.33 1.33 0 0 1-1.3-.8zM81.4 148.5l-.2 .3v.3l.4 .3h1.1l.4-.4-.1-.4-.6-.2z" fill="#000"/>
<path d="M81.2 148.5l1-.2a1.04 1.04 0 0 1 1.1 .4 1.64 1.64 0 0 1-2.2 0z" fill-rule="evenodd" fill="#fff"/>
<path d="M81 148.4a1.99 1.99 0 0 1 2.4 .1v.2a1.69 1.69 0 0 1-2.5 0zM81.2 148.6v.2l.8 .2 1.1-.3-.7-.3z" fill="#000"/>
<path d="M76.2 148.9a1.5 1.5 0 0 1 2.2 .2 1.38 1.38 0 0 1-2.2 0z" fill-rule="evenodd" fill="#fff"/>
<path d="M76.2 148.8a1.57 1.57 0 0 1 2.3 .3v.2a1.48 1.48 0 0 1-2.5-.2zM76.4 149v.4l.6 .2 1-.2 .2-.2-.2-.4-.5-.1z" fill="#000"/>
<path d="M76.2 148.4a1.27 1.27 0 0 1 2.2 .3 1.2 1.2 0 0 1-1.1 .7 1.2 1.2 0 0 1-1.1-.7z" fill-rule="evenodd" fill="#fff"/>
<path d="M76.2 148.3a1.38 1.38 0 0 1 2.3 .4 1.01 1.01 0 0 1-1.5 .8 .96 .96 0 0 1-1-.8zM76.5 148.4l-.2 .4 .4 .4 .8 .1 .7-.5v-.3l-.3-.2-.6-.2z" fill="#000"/>
<path d="M76.2 148.3l1.1-.3a1.07 1.07 0 0 1 1.1 .4 1.64 1.64 0 0 1-2.2 0z" fill-rule="evenodd" fill="#fff"/>
<path d="M76.2 148.2a1.81 1.81 0 0 1 2.3 .2v.1a1.63 1.63 0 0 1-2.5-.1zM76.3 148.4l.4 .3h.3l1.2-.2-.1-.2-.6-.2z" fill="#000"/>
<path d="M71.9 148.9a1.51 1.51 0 0 1 2.1 .2 1.38 1.38 0 0 1-2.2 0z" fill-rule="evenodd" fill="#fff"/>
<path d="M71.8 148.8a1.47 1.47 0 0 1 2.3 .3 1.46 1.46 0 0 1-2.5 0zM72 149l-.1 .2 .2 .2 .6 .2 .9-.2 .2-.2-.2-.4-.5-.1z" fill="#000"/>
<path d="M71.9 148.4a1.28 1.28 0 0 1 2.1 .3 1.2 1.2 0 0 1-1.1 .7 1.2 1.2 0 0 1-1.1-.7z" fill-rule="evenodd" fill="#fff"/>
<path d="M71.9 148.2a1.45 1.45 0 0 1 2.2 .3 .82 .82 0 0 1-.7 1 1.13 1.13 0 0 1-1.7-1zM72.1 148.4l-.2 .4 .4 .4 .8 .1 .7-.5v-.3l-.4-.2-.5-.2z" fill="#000"/>
<path d="M71.9 148.3l1-.3a1.12 1.12 0 0 1 1.1 .4 1.64 1.64 0 0 1-2.2 0z" fill-rule="evenodd" fill="#fff"/>
<path d="M71.8 148.2a1.69 1.69 0 0 1 2.3 .2 1.15 1.15 0 0 1-1.5 .6l-.8-.3-.2-.3zM72 148.3l-.1 .2 .7 .2h.8l.5-.2-.8-.4z" fill="#000"/>
<path d="M68.7 150.9a1.44 1.44 0 0 1 2.1 .2 1.38 1.38 0 0 1-2.2 0z" fill-rule="evenodd" fill="#fff"/>
<path d="M68.6 150.8a1.43 1.43 0 0 1 2.4 .3 1.48 1.48 0 0 1-2.5 0zM68.8 150.9l-.1 .3 .3 .1a1.7 1.7 0 0 0 1.4 0l.3-.3-.3-.2-.9-.1z" fill="#000"/>
<path d="M68.7 150.4a1.28 1.28 0 0 1 2.1 .3 1.2 1.2 0 0 1-1.1 .7 1.2 1.2 0 0 1-1.1-.7z" fill-rule="evenodd" fill="#fff"/>
<path d="M68.7 150.2a1.38 1.38 0 0 1 2.3 .4 .98 .98 0 0 1-.8 .8 1.28 1.28 0 0 1-1.7-.7zM68.9 150.3l-.2 .5 .4 .3 .8 .1 .8-.4-.2-.5-.4-.2h-.6z" fill="#000"/>
<path d="M68.7 150.2l1-.3a1.12 1.12 0 0 1 1.1 .5 1.64 1.64 0 0 1-2.2 0z" fill-rule="evenodd" fill="#fff"/>
<path d="M68.6 150.1a1.69 1.69 0 0 1 2.4 .3l-.1 .1a1.74 1.74 0 0 1-2.4-.1zM68.8 150.2v.3l.7 .2 .8-.1 .4-.2-.8-.3z" fill="#000"/>
<path d="M65 149.6a1.5 1.5 0 0 1 2.1 .3 1.32 1.32 0 0 1-2.2 0z" fill-rule="evenodd" fill="#fff"/>
<path d="M65 149.4a1.83 1.83 0 0 1 2.3 .3v.3a1.57 1.57 0 0 1-2.4 0zM65.2 149.6l-.1 .3 .2 .3 1 .1 .7-.3v-.3l-.2-.1a1.61 1.61 0 0 0-1.5 0z" fill="#000"/>
<path d="M65 149.2a1.27 1.27 0 0 1 2.1 .2 1.2 1.2 0 0 1-1.1 .8 1.2 1.2 0 0 1-1.1-.8z" fill-rule="evenodd" fill="#fff"/>
<path d="M65 148.9a1.39 1.39 0 0 1 2.3 .5v.1a1.31 1.31 0 0 1-1.9 .7l-.2-.1a.71 .71 0 0 1-.2-1.1zM65.2 149.1l-.1 .3 .1 .3 .6 .3 1-.1 .2-.4-.1-.4-.4-.2-.5-.1z" fill="#000"/>
<path d="M65 149l1-.3a1.12 1.12 0 0 1 1.1 .4 1.64 1.64 0 0 1-2.2 0z" fill-rule="evenodd" fill="#fff"/>
<path d="M64.9 148.9a1.59 1.59 0 0 1 2.4 .3v.1a1.74 1.74 0 0 1-2.5-.1zM65.1 149.1l.7 .3a1.2 1.2 0 0 0 1.2-.3l-1-.3z" fill="#000"/>
<path d="M91.9 148.4a1.45 1.45 0 0 1 2.1 .2 1.28 1.28 0 0 1-2.2 0z" fill-rule="evenodd" fill="#fff"/>
<path d="M91.8 148.3a1.47 1.47 0 0 1 2.3 .3 1.16 1.16 0 0 1-1.4 .8 .75 .75 0 0 1-.8-.3 .75 .75 0 0 1-.1-.8zM91.9 148.5l.3 .4a1.7 1.7 0 0 0 1.4 0l.3-.2-.3-.3a1.7 1.7 0 0 0-1.4 0z" fill="#000"/>
<path d="M91.9 147.9a1.28 1.28 0 0 1 2.1 .3 1.17 1.17 0 0 1-1.1 .7 1.17 1.17 0 0 1-1.1-.7z" fill-rule="evenodd" fill="#fff"/>
<path d="M91.8 147.9a1.35 1.35 0 0 1 1.3-.6 1.35 1.35 0 0 1 1 1v.1a1.36 1.36 0 0 1-1.3 .7 1.36 1.36 0 0 1-1.1-.9zM92.1 147.9l-.1 .6 .5 .3 1-.1 .4-.4-.2-.4-.6-.2h-.6z" fill="#000"/>
<path d="M91.9 147.8l1-.3a.97 .97 0 0 1 1.1 .5 1.59 1.59 0 0 1-2.2 0z" fill-rule="evenodd" fill="#fff"/>
<path d="M91.8 147.7a1.68 1.68 0 0 1 2.3 .3v.1a1.85 1.85 0 0 1-2.4-.1zM91.9 147.9l.1 .2 .9 .2 1-.3-.8-.3z" fill="#000"/>
<path d="M95.3 147.2a1.44 1.44 0 0 1 2.1 .2 1.38 1.38 0 0 1-2.2 0z" fill-rule="evenodd" fill="#fff"/>
<path d="M95.2 147.1a1.56 1.56 0 0 1 2.3 .2v.3a1.52 1.52 0 0 1-2.4-.2zM95.5 147.2l-.2 .3 .3 .2a1.61 1.61 0 0 0 1.4 0l.3-.2-.1-.2a1.65 1.65 0 0 0-1.6-.1z" fill="#000"/>
<path d="M95.3 146.7a1.28 1.28 0 0 1 2.1 .3 1.23 1.23 0 0 1-1.1 .7 1.23 1.23 0 0 1-1.1-.7z" fill-rule="evenodd" fill="#fff"/>
<path d="M95.3 146.5a1.36 1.36 0 0 1 2.2 .5 1.32 1.32 0 0 1-1.2 .8 1.32 1.32 0 0 1-1.2-.8zM95.5 146.7l-.2 .3 .5 .5h1.1l.4-.3-.1-.4-.5-.3-.6-.1z" fill="#000"/>
<path d="M95.3 146.6l1-.3a1 1 0 0 1 1.1 .4 1.64 1.64 0 0 1-2.2 0z" fill-rule="evenodd" fill="#fff"/>
<g fill="#000">
<path d="M69.7 153.3l.2 .1-.2 .5-.2-.1zM70.1 153.7h.5l2.5-1a6.4 6.4 0 0 1 3.7-1.7 9.5 9.5 0 0 1 5.5 .8 7.1 7.1 0 0 1 3.1 .3l2.9 .5a10 10 0 0 1 6 1.4l-.1 .2-2.6-1-1.7-.3h-1.7l-4.3-.8a7.7 7.7 0 0 1-4.3-.8h-2.8l-1.9 .5-1.7 1.1-2.6 1h-.5zM73.2 145.7l2.9-1.2 .1 .2-2.9 1.2z"/>
<path d="M95.2 146.5a1.79 1.79 0 0 1 2.3 .2v.2a1.82 1.82 0 0 1-2.4-.1zM95.3 146.7l.8 .3 1.2-.2-.2-.2-.6-.2z"/>
<path d="M29.4 207.9h51.1v39.9h-51.1zM29.5 208.2l.2-.2v39.6l-.2-.1h50.8l-.1 .1v-39.6l.1 .2z"/>
<path d="M32.6 209.3h44.7v17.1h-44.7zM32.7 209.6l.2-.1v16.8l-.2-.2h44.4l-.1 .2v-16.8l.1 .1z"/>
<path d="M32.6 214.4h44.7v6.3h-44.7zM32.9 214.5v6l-.2-.1h44.4l-.1 .1v-6l.1 .2h-44.4z"/>
</g>
<path d="M70.1 153.8v4.4M93.8 154.1v4.6" fill="none" stroke="#000" stroke-width=".25"/>
<g fill="#000">
<path d="M74.1 145.3h.2v.5h-.2z" fill-rule="evenodd"/>
<path d="M105.6 148h.2v.5h-.2z" fill-rule="evenodd"/>
</g>
<path d="M42.7 209.5v16.8" fill="none" stroke="#000" stroke-width=".3"/>
<g font-size="4.2">
<text x="119.2" y="123.7">215</text>
<text x="63.5" y="127.8">265</text>
<text x="137.9" y="149.4">95</text>
<text x="33.4" y="236.3">SHARP</text>
<text x="112.6" y="236.5">SHARP</text>
</g>
<g font-size="3.9">
<text x="17.5" y="26.5">ＳＨＡＲＰ</text>
<text x="144.5" y="26.5">GH0852WA2G</text>
<text x="189.7" y="26.5">7</text>
</g>
<g font-size="3.5">
<text x="141.2" y="20.4">MODEL No.</text>
<text x="179.3" y="20.4">PAGE</text>
<text x="144.4" y="32.6">SPEC.No.LH14Z02A</text>
<text x="140.9" y="123.3">Packing case</text>
<text x="85.2" y="127.8">shock absorber</text>
<text x="99.7" y="132.2">Clean-bag</text>
<text x="137.8" y="167.8">Tray cap</text>
<text x="124.5" y="174.6">Laser Diode</text>
<text x="108" y="182.4">Laser tray</text>
<text x="47.7" y="213.2">Model No. (Note2)</text>
<text x="126.9" y="213.7">Model No. (Note2)</text>
<text x="55.2" y="218.6">Quantity</text>
<text x="134.4" y="218.9">Quantity</text>
</g>
<g font-size="3.2">
<text x="17.4" y="36.9">6-4. Packing</text>
<text x="17.4" y="41.2">６－３－１．包装方法</text>
<text x="20.5" y="41.2">6-4-1. Packing method</text>
<text x="23.7" y="45.5">(1) Laser diodes are arranged in a tray.</text>
<text x="23.7" y="49.8">(2) One tray can accommodate 200 lasers maximum.</text>
<text x="23.7" y="54.1">(3) A vacant tray is stacked as a cover on the tray wherein the laser diodes are arranged.</text>
<text x="30.1" y="58.5">including a cover are bound with adhesive tape.</text>
<text x="23.7" y="62.8">(4) The above bound trays are stuffed into a clean-bag. The bag is sealed by dissolving thermally.</text>
<text x="23.7" y="67.1">(5) The trays in the bag are put into a packing case. One packing case can accommodate 2 000 lasers</text>
<text x="30.1" y="71.4">maximum, which is the minimum unit of packing. A Label where in the model number ,quantity and lot</text>
<text x="30.1" y="75.7">number are printed is stuck on both of the bag and the case (Refer to 6-4-4).</text>
<text x="20.5" y="84.4">6-4-2. Materials for packing</text>
<text x="25.6" y="88.7">No.</text>
<text x="39.8" y="88.7">Component parts</text>
<text x="93" y="88.7">Material</text>
<text x="27.2" y="93">1</text>
<text x="43.8" y="93">Laser tray</text>
<text x="77" y="93">conductive polystyrene resin</text>
<text x="27.2" y="97.3">2</text>
<text x="27.2" y="101.6">3</text>
<text x="44.6" y="101.6">Clean-bag</text>
<text x="45.4" y="97.3">Tray cap</text>
<text x="77" y="97.3">conductive polystyrene resin</text>
<text x="83.4" y="101.6">anti‐static plastic</text>
<text x="27.2" y="106">4</text>
<text x="42.2" y="106">Packing case</text>
<text x="92.2" y="106">cardboard</text>
<text x="27.2" y="110.3">5</text>
<text x="40.6" y="110.3">shock absorber</text>
<text x="79.4" y="110.3">anti‐static polyethylene</text>
<text x="20.5" y="118.9">6-4-3. External appearance of packing</text>
<text x="30.1" y="123.2">(unit:mm)</text>
<text x="20.5" y="196.6">6-4-4. Label</text>
<text x="23.7" y="205.3">(1) A label on the clean-bag</text>
<text x="99.9" y="205.3">(2)A label on the packing case</text>
<text x="33.9" y="212.7">TYPE</text>
<text x="113" y="213.1">TYPE</text>
<text x="34.3" y="218.4">Q'TY</text>
<text x="113.5" y="218.7">Q'TY</text>
<text x="34.8" y="224.4">LOT</text>
<text x="45.8" y="224.5">Lot No. (Shipping Date)</text>
<text x="113.9" y="224.7">LOT</text>
<text x="124.9" y="224.7">Lot No. (Shipping Date)</text>
<text x="23.9" y="257.1">(Note 1)</text>
<text x="39.6" y="257.1">**** : Production country</text>
<text x="23.9" y="261.4">(Note 2)</text>
<text x="39.6" y="261.4">A management number in the factory is written in ( ), if the product produced in a factory</text>
<text x="39.6" y="265.7">except Japan.</text>
<text x="23.9" y="270">(Note 3)</text>
<text x="39.6" y="274.4">designed by using a green material based on our green device guideline.</text>
<text x="39.6" y="270">This identification mark shows the settlement product for RoHS</text>
</g>
<g font-size="2.1">
<text x="72.8" y="232.9">（Note 3）</text>
<text x="151.9" y="233.2">（Note 3）</text>
<text x="33.4" y="238.5">MADE IN ****(Note 1)</text>
<text x="47.1" y="235.6">CORPORATION</text>
<text x="112.6" y="238.7">MADE IN ****(Note 1)</text>
<text x="126.2" y="235.8">CORPORATION</text>
</g>
</svg>
